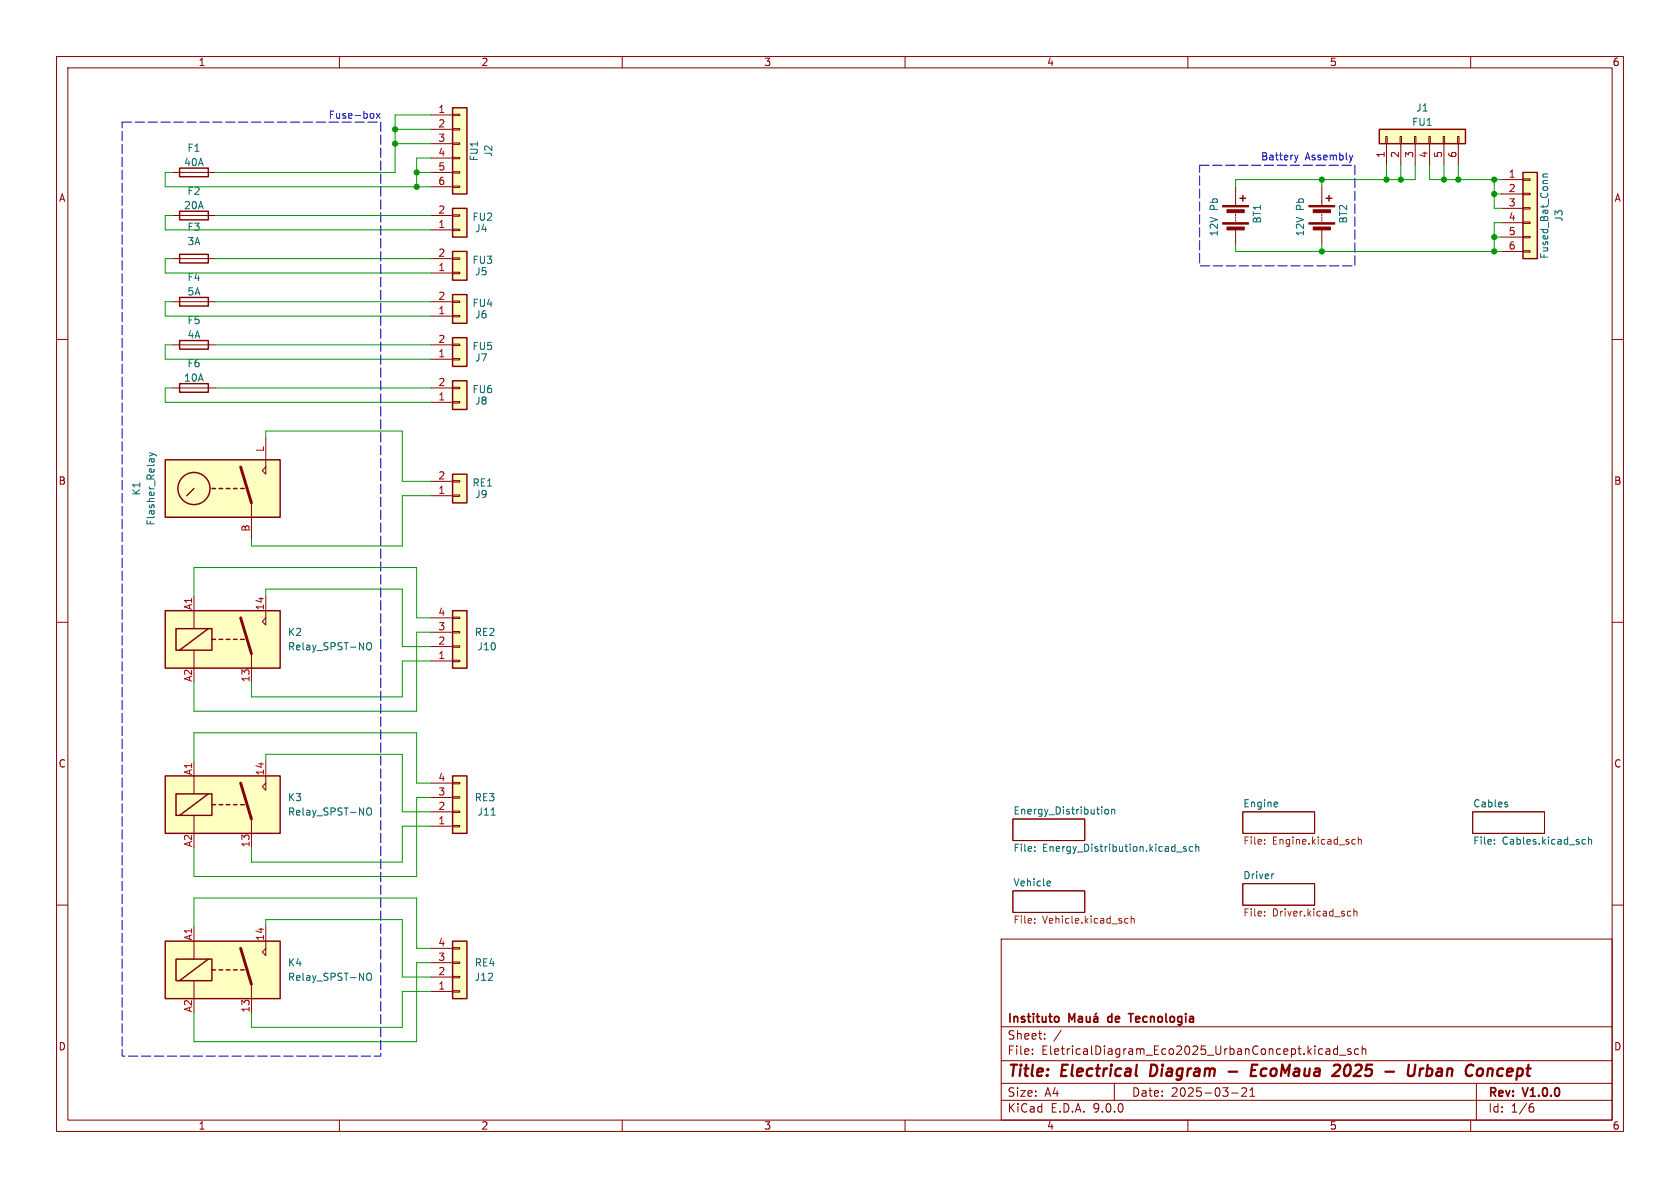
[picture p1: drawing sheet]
<svg xmlns="http://www.w3.org/2000/svg" width="297mm" height="210mm" viewBox="0 0 297 210" stroke-linecap="round" stroke-linejoin="round" font-family="sans-serif">
<g fill="none" stroke="#840000" stroke-width=".18">
<path d="M10 10h277v190h-277zM12 12h273v186h-273zM60 10v2M110 10v2M160 10v2M210 10v2M260 10v2M30.5 45.7h7.6M10 60h2M285 60h2M10 110h2M285 110h2"/>
<path d="M179.1 157.5h12.7v3.8h-12.7zM179.1 144.8h12.7v3.8h-12.7zM219.7 143.5h12.7v3.8h-12.7zM219.7 156.2h12.7v3.8h-12.7zM260.3 143.5h12.7v3.8h-12.7zM10 160h2M177 166h108v32h-108zM285 160h2M60 198v2M110 198v2M160 198v2M177 194.5h108"/>
<path d="M177 191.5h108M177 187.5h108M177 181.5h108M182.5 186.3v.1M182.5 185.5v.1M184.7 183.6v.1M184.7 182.8v.1M187.6 182.1l-1.3 2M197 191.5v3M210 198v2M217.7 193.2h1.2M219.5 192.4l.6-.1 .2 .1 .1 .3-.9 1.1h.9"/>
<path d="M221 193.8h.8M221 192.7l.4-.4v1.5M234.5 185.5h.5l.1 .9M235.1 185.8h-.5a.29 .29 0 0 0-.2 .3 .29 .29 0 0 0 .2 .3l.5-.1M236.5 185.5l-.5-.1-.3 .3v.4l.2 .2h.6M236.5 184.9v1.5M236.8 186.5h1.2M238.8 185.5l-.3-.1-.3 .2 .1 .2 .5 .2v.3h-.6M240.2 185.5l-.5-.1-.2 .3v.4l.1 .2h.6M240.8 185.5l.2-.1 .4 .1 .1 .9M240.8 184.9v1.5M260 198v2"/>
<path d="M261 191.5v6.5M270.6 195.7h.4l.2 .3-.1 .5-.5 .1M271 195.1l-.4 .1"/>
</g>
<g fill="none" stroke="#840000" stroke-width=".4">
<path d="M203.6 188.2l-.3 2h.5M217.2 189.4h1.5M221.2 189.2h.7M222.3 188.2h-.9l-.3 2h1M236.9 188.4v.4l-.1 .3M238.2 188.2a1.41 1.41 0 0 0-.4 1.9l.4 .1M244.9 189.4h1.5M249.1 188.2l-.2 1.6M250.2 188.2l-.2 1.6M251.1 188.9l-.2 1.3M251.7 188.9l-.4 .1-.3 .3M252.3 189l.2-.1 .6 .1"/>
<path d="M252.4 188.2l-.2 2M253.2 189.8a.66 .66 0 0 1-1 .3M263.1 189.1a.49 .49 0 0 1 .8 .1l-.1 1M263.1 188.9l-.2 1.3"/>
</g>
<path d="M186.7 179.7l.4 .1 .1 .2-.1 .5-.4 .2M190.7 179.8h.6v.9M192.1 179.7v.9l.4 .1 .2-.2M192.7 179.7v1M193.4 179.8h.6l.1 .9M193.8 179.1l-.2 .2M195.9 179.8v.7M199.5 179.2h.8M199.9 179.2v1.5M189 180.7v-1.5l.5 1.1 .5-1.1v1.5M191.3 180l-.5 .1a.29 .29 0 0 0-.2 .3 .29 .29 0 0 0 .2 .3l.5-.1M194.1 180l-.5 .1a.29 .29 0 0 0-.3 .3 .29 .29 0 0 0 .3 .3l.5-.1" fill="none" stroke="#840000" stroke-width=".3"/>
<g fill="none" stroke="#006464" stroke-width=".18">
<path d="M182.9 150.4v.1M182.9 149.7v.1M185.3 155.8h.3l.1 .3-.6 .1M185.6 156.5l-.3 .1M195.4 143.2l.2-.1 .3 .1 .1 .5-.1 .1-.3 .1-.2-.1zM196.5 143.2l.2-.1h.3l.1 .8M196.5 143.1v.8M208 150.6h1M209.7 149.7h-.3l-.2 .1 .1 .2 .4 .1v.3h-.5M210.9 149.7h-.4l-.2 .2 .1 .5h.5M211.4 149.8l.2-.1h.3v.8M211.4 149.2v1.3"/>
<path d="M225.2 154.5h-.2M225.7 141.8l.2 .3-.6 .1M225.8 142.6h-.1M264.2 149.1v.1M264.2 148.4v.2M266.4 142.2l.2 .2-.2 .2M266.4 141.8h.1M279.9 148.4h.4M280.3 149.2h-.4M280.8 148.5l.2-.1h.3l.1 .8M280.8 148v1.2"/>
</g>
<g fill="none" stroke="#725600" stroke-width=".18">
<path d="M223.6 149.1v.1M223.6 148.4v.2M239.2 148.4h.4M239.6 149.2h-.4M240.1 148.5l.2-.1h.3l.1 .8M240.1 148v1.2M182.9 163.1v.1M182.9 162.4v.1M198.9 163.1h.5M198.9 162.4h.5M200 162.5l.2-.1h.3v.8M200 161.9v1.3"/>
<path d="M223.6 161.1v.2M223.6 161.8v.1M238.4 161.1h.4M238.8 161.9h-.4M239.3 161.2l.2-.1h.3l.1 .8M239.3 160.7v1.2"/>
</g>
<path d="M31.7 45h5.1v1.5h-5.1z" fill="none" stroke="#840000" stroke-width=".25"/>
<path d="M80 19.1h2.5v15.2h-2.5z" fill="#ffffc2"/>
<path d="M80 19.1h2.5v15.2h-2.5zM219.2 35.1h1M219.7 34.5v1.1M234.4 35.1h1.1M234.9 34.5v1.1M31.7 67.8h5.1v1.5h-5.1z" fill="none" stroke="#840000" stroke-width=".25"/>
<g fill="none" stroke="#840000" stroke-width=".18">
<path d="M76.2 20.3h3.8M76.2 22.9h3.8M76.2 25.4h3.8M76.2 27.9h3.8M76.2 30.5h3.8M76.2 33h3.8M80 20.2h1.3v.2h-1.3zM80 22.7h1.3v.3h-1.3zM80 25.3h1.3v.2h-1.3zM80 27.8h1.3v.3h-1.3zM80 30.4h1.3v.2h-1.3zM80 32.9h1.3v.2h-1.3z"/>
<path d="M218.4 33v3.3M218.4 37.8v.3M218.4 38.4v.2M218.4 38.9v.2M233.7 33v3.3M233.7 37.8v.3M233.7 38.4v.2M233.7 38.9v.2M218.4 40.6v2.6M233.7 40.6v2.6M30.5 68.6h7.6"/>
</g>
<g fill="#840000" stroke="#840000" stroke-width=".18">
<path d="M216.2 36.3h4.5v.3h-4.5z"/>
<path d="M216.2 39.4h4.5v.2h-4.5z"/>
<path d="M216.9 37.1h3.1v.5h-3.1z"/>
<path d="M216.9 40.1h3.1v.5h-3.1z"/>
<path d="M231.4 36.3h4.6v.3h-4.6z"/>
<path d="M231.4 39.4h4.6v.2h-4.6z"/>
<path d="M232.2 37.1h3v.5h-3z"/>
<path d="M232.2 40.1h3v.5h-3z"/>
</g>
<path d="M243.8 22.9h15.3v2.5h-15.3z" fill="#ffffc2"/>
<path d="M243.8 22.9h15.3v2.5h-15.3zM31.7 52.6h5.1v1.5h-5.1zM31.7 60.2h5.1v1.5h-5.1z" fill="none" stroke="#840000" stroke-width=".25"/>
<g fill="none" stroke="#840000" stroke-width=".18">
<path d="M245 24.1h.2v1.3h-.2zM245.1 25.4v3.8M247.5 24.1h.3v1.3h-.3zM247.6 25.4v3.8M250.1 24.1h.2v1.3h-.2zM250.2 25.4v3.8M252.6 24.1h.3v1.3h-.3zM252.7 25.4v3.8M255.1 24.1h.3v1.3h-.3zM255.3 25.4v3.8M257.7 24.1h.2v1.3h-.2zM257.8 25.4v3.8"/>
<path d="M30.5 53.3h7.6M30.5 61h7.6"/>
</g>
<path d="M29.2 108h20.3v10.1h-20.3z" fill="#ffffc2"/>
<path d="M34.3 105.4v5.7M34.3 114.9v3.2M44.4 115.6v5.1M47 105.4v5.1l-.6-.6 .6-.7" fill="none" stroke="#840000" stroke-width=".18"/>
<path d="M29.2 108h20.3v10.1h-20.3zM31.1 111.1h6.4v3.8h-6.4zM36.8 111.1l-5.1 3.8M37.5 113h.6M38.7 113h.7M40 113h.6M41.3 113h.6M42.5 113h.7" fill="none" stroke="#840000" stroke-width=".25"/>
<path d="M42.5 109.2l1.9 6.4" fill="none" stroke="#840000" stroke-width=".51"/>
<path d="M64.9 113.8l.2-.2a.43 .43 0 0 1 .6 .4v.5a.42 .42 0 0 1-.5 .4 .42 .42 0 0 1-.4-.4z" fill="none" stroke="#006464" stroke-width=".18"/>
<path d="M29.2 81.3h20.3v10.1h-20.3z" fill="#ffffc2"/>
<path d="M30.5 38.1h7.6M47 77.5v6.3l-.6-.6 .6-.6M44.4 88.9v6.4" fill="none" stroke="#840000" stroke-width=".18"/>
<g fill="none" stroke="#840000" stroke-width=".25">
<path d="M31.7 37.3h5.1v1.6h-5.1zM29.2 81.3h20.3v10.1h-20.3zM34.3 86.4l-1.3 1.2M37.5 86.4h.6M38.7 86.4h.7M40 86.4h.6M41.3 86.4h.6M42.5 86.4h.7"/>
<circle cx="34.3" cy="86.4" r="2.84"/>
</g>
<path d="M42.5 82.6l1.9 6.3" fill="none" stroke="#840000" stroke-width=".51"/>
<path d="M26.4 80l.8 .3M27.2 80.3l-.8 .3M27.2 80.3l.5 .3" fill="none" stroke="#006464" stroke-width=".18"/>
<path d="M29.2 137.2h20.3v10.1h-20.3z" fill="#ffffc2"/>
<path d="M30.5 30.5h7.6M34.3 134.6v5.7M47 134.6v5.1l-.6-.6 .6-.7M34.3 144.1v3.2M44.4 144.8v5.1" fill="none" stroke="#840000" stroke-width=".18"/>
<path d="M31.7 29.7h5.1v1.5h-5.1zM29.2 137.2h20.3v10.1h-20.3zM31.1 140.3h6.4v3.8h-6.4zM36.8 140.3l-5.1 3.8M37.5 142.2h.6M38.7 142.2h.7M40 142.2h.6M41.3 142.2h.6M42.5 142.2h.7" fill="none" stroke="#840000" stroke-width=".25"/>
<path d="M42.5 138.4l1.9 6.4" fill="none" stroke="#840000" stroke-width=".51"/>
<path d="M64.9 143l.2-.2a.43 .43 0 0 1 .6 .4v.5a.42 .42 0 0 1-.5 .4 .42 .42 0 0 1-.4-.4z" fill="none" stroke="#006464" stroke-width=".18"/>
<path d="M29.2 166.4h20.3v10.1h-20.3z" fill="#ffffc2"/>
<path d="M34.3 163.8v5.7M34.3 173.4v3.1M44.4 174v5.1M47 163.8v5.1l-.6-.6 .6-.7" fill="none" stroke="#840000" stroke-width=".18"/>
<path d="M29.2 166.4h20.3v10.1h-20.3zM31.1 169.5h6.4v3.9h-6.4zM36.8 169.5l-5.1 3.9M37.5 171.5h.6M38.7 171.5h.7M40 171.5h.6M41.3 171.5h.6M42.5 171.5h.7" fill="none" stroke="#840000" stroke-width=".25"/>
<path d="M42.5 167.6l1.9 6.4" fill="none" stroke="#840000" stroke-width=".51"/>
<path d="M65 172.1l.1-.1a.43 .43 0 0 1 .6 .5v.4a.42 .42 0 0 1-.5 .4 .42 .42 0 0 1-.4-.4v-.4z" fill="none" stroke="#006464" stroke-width=".18"/>
<path d="M80 108h2.5v10.1h-2.5z" fill="#ffffc2"/>
<path d="M80 108h2.5v10.1h-2.5z" fill="none" stroke="#840000" stroke-width=".25"/>
<path d="M76.2 116.8h3.8M76.2 114.3h3.8M76.2 111.8h3.8M76.2 109.2h3.8M80 116.7h1.3v.3h-1.3zM80 114.2h1.3v.2h-1.3zM80 111.6h1.3v.3h-1.3zM80 109.1h1.3v.2h-1.3z" fill="none" stroke="#840000" stroke-width=".18"/>
<path d="M80 52.1h2.5v5.1h-2.5z" fill="#ffffc2"/>
<path d="M80 52.1h2.5v5.1h-2.5z" fill="none" stroke="#840000" stroke-width=".25"/>
<path d="M76.2 55.9h3.8M76.2 53.3h3.8M80 55.8h1.3v.2h-1.3zM80 53.2h1.3v.3h-1.3z" fill="none" stroke="#840000" stroke-width=".18"/>
<path d="M80 59.7h2.5v5.1h-2.5z" fill="#ffffc2"/>
<path d="M80 59.7h2.5v5.1h-2.5z" fill="none" stroke="#840000" stroke-width=".25"/>
<path d="M76.2 63.5h3.8M76.2 61h3.8M80 63.4h1.3v.2h-1.3zM80 60.8h1.3v.3h-1.3z" fill="none" stroke="#840000" stroke-width=".18"/>
<path d="M80 67.3h2.5v5.1h-2.5z" fill="#ffffc2"/>
<path d="M80 67.3h2.5v5.1h-2.5z" fill="none" stroke="#840000" stroke-width=".25"/>
<path d="M76.2 71.1h3.8M76.2 68.6h3.8M80 71h1.3v.2h-1.3zM80 68.5h1.3v.2h-1.3z" fill="none" stroke="#840000" stroke-width=".18"/>
<path d="M80 83.8h2.5v5.1h-2.5z" fill="#ffffc2"/>
<path d="M80 83.8h2.5v5.1h-2.5z" fill="none" stroke="#840000" stroke-width=".25"/>
<path d="M76.2 87.6h3.8M76.2 85.1h3.8M80 87.5h1.3v.3h-1.3zM80 85h1.3v.2h-1.3z" fill="none" stroke="#840000" stroke-width=".18"/>
<path d="M269.2 30.5h2.6v15.2h-2.6z" fill="#ffffc2"/>
<path d="M269.2 30.5h2.6v15.2h-2.6z" fill="none" stroke="#840000" stroke-width=".25"/>
<path d="M265.4 31.8h3.8M265.4 34.3h3.8M265.4 36.8h3.8M265.4 39.4h3.8M269.2 31.6h1.3v.3h-1.3zM269.2 34.2h1.3v.2h-1.3zM269.2 36.7h1.3v.3h-1.3zM269.2 39.2h1.3v.3h-1.3zM265.4 41.9h3.8M265.4 44.5h3.8M269.2 41.8h1.3v.2h-1.3zM269.2 44.3h1.3v.3h-1.3z" fill="none" stroke="#840000" stroke-width=".18"/>
<path d="M272.8 31.3h.8M273.6 30.8h-.8v.3l.1 .2" fill="none" stroke="#006464" stroke-width=".18"/>
<path d="M80 137.2h2.5v10.1h-2.5z" fill="#ffffc2"/>
<path d="M80 137.2h2.5v10.1h-2.5z" fill="none" stroke="#840000" stroke-width=".25"/>
<path d="M76.2 138.4h3.8M80 138.3h1.3v.3h-1.3zM76.2 146.1h3.8M76.2 143.5h3.8M76.2 141h3.8M80 145.9h1.3v.3h-1.3zM80 143.4h1.3v.2h-1.3zM80 140.8h1.3v.3h-1.3z" fill="none" stroke="#840000" stroke-width=".18"/>
<path d="M86.8 144.1h.8" fill="none" stroke="#006464" stroke-width=".18"/>
<path d="M80 166.4h2.5v10.1h-2.5z" fill="#ffffc2"/>
<path d="M80 166.4h2.5v10.1h-2.5z" fill="none" stroke="#840000" stroke-width=".25"/>
<path d="M76.2 175.3h3.8M76.2 172.7h3.8M76.2 170.2h3.8M76.2 167.6h3.8M80 175.1h1.3v.3h-1.3zM80 172.6h1.3v.2h-1.3zM80 170.1h1.3v.2h-1.3zM80 167.5h1.3v.3h-1.3z" fill="none" stroke="#840000" stroke-width=".18"/>
<path d="M80 36.8h2.5v5.1h-2.5z" fill="#ffffc2"/>
<path d="M80 36.8h2.5v5.1h-2.5z" fill="none" stroke="#840000" stroke-width=".25"/>
<path d="M76.2 38.1h3.8M80 38h1.3v.2h-1.3zM76.2 40.6h3.8M80 40.5h1.3v.3h-1.3z" fill="none" stroke="#840000" stroke-width=".18"/>
<path d="M80 44.5h2.5v5h-2.5z" fill="#ffffc2"/>
<path d="M80 44.5h2.5v5h-2.5z" fill="none" stroke="#840000" stroke-width=".25"/>
<path d="M76.2 48.3h3.8M76.2 45.7h3.8M80 48.1h1.3v.3h-1.3zM80 45.6h1.3v.2h-1.3z" fill="none" stroke="#840000" stroke-width=".18"/>
<g fill="none" stroke="#009600" stroke-width=".18">
<path d="M30.5 38.1h-1.3v2.5h47M30.5 30.5h-1.3v2.5h47M38.1 38.1h38.1M69.8 22.9h6.4M69.8 25.4h6.4M73.7 30.5h2.5M76.2 27.9h-2.5v5.1M76.2 20.3h-6.4v10.2h-31.7M233.7 31.8v1.2M245.1 29.2v2.6M247.6 29.2v2.6M250.2 29.2v2.6h-31.8v1.2"/>
<path d="M252.7 29.2v2.6h12.7M255.3 29.2v2.6M257.8 29.2v2.6M264.2 31.8v5h1.2M264.2 34.3h1.2M265.4 39.4h-1.2v5.1M30.5 45.7h-1.3v2.6h47M30.5 53.3h-1.3v2.6h47M38.1 53.3h38.1M38.1 45.7h38.1M218.4 43.2v1.3h47M233.7 43.2v1.3"/>
<path d="M264.2 41.9h1.2M30.5 68.6h-1.3v2.5h47M30.5 61h-1.3v2.5h47M38.1 68.6h38.1M38.1 61h38.1M47 77.5v-1.3h24.1v8.9h5.1M76.2 87.6h-5.1v8.9h-26.7v-1.2M34.3 105.4v-5.1h39.4v8.9h2.5M47 105.4v-1.3h24.1v10.2h5.1M76.2 111.8h-2.5v13.9h-39.4v-5M76.2 116.8h-5.1v6.4h-26.7v-2.5M34.3 134.6v-5.1h39.4v8.9h2.5"/>
<path d="M47 134.6v-1.2h24.1v10.1h5.1M76.2 141h-2.5v13.9h-39.4v-5M76.2 146.1h-5.1v6.3h-26.7v-2.5M34.3 163.8v-5h39.4v8.8h2.5M47 163.8v-1.2h24.1v10.1h5.1M76.2 170.2h-2.5v14h-39.4v-5.1M76.2 175.3h-5.1v6.3h-26.7v-2.5"/>
</g>
<path d="M66 20.1l.1 .2-.1 .5M66.5 20.1l.7 .8M67.2 20.1l-.7 .8M228.9 27.4l.3 .9M229.2 28.3l-.2 .3M229.5 27.4l-.3 .9M239.2 27.4l-.3 .9" fill="none" stroke="#0000c2" stroke-width=".18"/>
<path d="M21.6 21.6h45.7v165.1h-45.7zM212.1 29.2h27.4v17.8h-27.4z" fill="none" stroke="#0000c2" stroke-width=".18" stroke-dasharray="1.7 .6"/>
<g fill="#009600" stroke="#009600" stroke-width=".18">
<circle cx="233.7" cy="31.8" r=".46"/>
<circle cx="233.7" cy="44.5" r=".46"/>
<circle cx="247.6" cy="31.8" r=".46"/>
<circle cx="255.3" cy="31.8" r=".46"/>
<circle cx="257.8" cy="31.8" r=".46"/>
<circle cx="245.1" cy="31.8" r=".46"/>
<circle cx="264.2" cy="44.5" r=".46"/>
<circle cx="264.2" cy="41.9" r=".46"/>
<circle cx="264.2" cy="31.8" r=".46"/>
<circle cx="264.2" cy="34.3" r=".46"/>
<circle cx="69.8" cy="22.9" r=".46"/>
<circle cx="69.8" cy="25.4" r=".46"/>
<circle cx="73.7" cy="33" r=".46"/>
<circle cx="73.7" cy="30.5" r=".46"/>
</g>
<g font-size="2.8" fill="#840000">
<text x="178" y="190.9">Title:</text>
<text x="187.7" y="190.9">Electrical</text>
<text x="204.2" y="190.9">Diagram</text>
<text x="223.6" y="190.9">EcoMaua</text>
<text x="239" y="190.9">2025</text>
<text x="248.9" y="190.9">-</text>
<text x="253.7" y="190.9">Urban</text>
<text x="264.8" y="190.9">Concept</text>
</g>
<g font-size="2.1" fill="#840000">
<text x="178" y="184">Sheet:</text>
<text x="178" y="181.2">Instituto</text>
<text x="196.6" y="181.2">de</text>
<text x="200.9" y="181.2">Tecnologia</text>
<text x="178" y="186.7">File:</text>
<text x="184.1" y="186.7">EletricalDiagram_Eco2025_UrbanConcept.kicad_sch</text>
<text x="178" y="196.9">KiCad</text>
<text x="178" y="194.1">Size:</text>
<text x="184.7" y="194.1">A4</text>
<text x="185.7" y="196.9">E.D.A.</text>
<text x="193.3" y="196.9">9.0.0</text>
<text x="200" y="194.1">Date:</text>
<text x="207" y="194.1">2025-03-21</text>
<text x="263" y="194.3">Rev:</text>
<text x="263" y="196.9">Id:</text>
<text x="267.1" y="196.9">1/6</text>
<text x="269.4" y="194.3">V1.0.0</text>
</g>
<g font-size="1.8" fill="#840000">
<text x="35" y="11.9">1</text>
<text x="85" y="11.9">2</text>
<text x="135" y="11.9">3</text>
<text x="185" y="11.9">4</text>
<text x="235" y="11.9">5</text>
<text x="285" y="11.9">6</text>
<text x="10.3" y="35.9">A</text>
<text x="285.3" y="35.9">A</text>
<text x="10.3" y="85.9">B</text>
<text x="285.3" y="85.9">B</text>
<text x="10.3" y="135.9">C</text>
<text x="285.3" y="135.9">C</text>
<text x="10.3" y="185.9">D</text>
<text x="285.3" y="185.9">D</text>
<text x="35" y="199.9">1</text>
<text x="85" y="199.9">2</text>
<text x="135" y="199.9">3</text>
<text x="185" y="199.9">4</text>
<text x="235" y="199.9">5</text>
<text x="285" y="199.9">6</text>
</g>
<g font-size="1.8" fill="#0000c2">
<text x="58" y="21.2">Fuse-box</text>
<text x="222.8" y="28.6">Battery</text>
<text x="230.7" y="28.6">Assembly</text>
</g>
<g font-size="1.8" fill="#a90000">
<text x="77.4" y="20.1">1</text>
<text x="77.4" y="22.6">2</text>
<text x="77.4" y="25.1">3</text>
<text x="77.4" y="27.7">4</text>
<text x="244.9" y="28" transform="rotate(-90 244.9 28)">1</text>
<text x="247.4" y="28" transform="rotate(-90 247.4 28)">2</text>
<text x="249.9" y="28" transform="rotate(-90 249.9 28)">3</text>
<text x="252.5" y="28" transform="rotate(-90 252.5 28)">4</text>
<text x="255" y="28" transform="rotate(-90 255 28)">5</text>
<text x="257.6" y="28" transform="rotate(-90 257.6 28)">6</text>
<text x="77.4" y="30.2">5</text>
<text x="77.4" y="32.8">6</text>
<text x="266.6" y="31.5">1</text>
<text x="266.6" y="34">2</text>
<text x="77.4" y="40.4">1</text>
<text x="77.4" y="37.8">2</text>
<text x="266.6" y="36.6">3</text>
<text x="266.6" y="39.1">4</text>
<text x="266.6" y="41.7">5</text>
<text x="77.4" y="45.5">2</text>
<text x="266.6" y="44.2">6</text>
<text x="77.4" y="53.1">2</text>
<text x="77.4" y="48">1</text>
<text x="77.4" y="55.6">1</text>
<text x="77.4" y="63.2">1</text>
<text x="77.4" y="60.7">2</text>
<text x="77.4" y="70.9">1</text>
<text x="77.4" y="68.3">2</text>
<text x="46.7" y="80" transform="rotate(-90 46.7 80)">L</text>
<text x="77.4" y="87.4">1</text>
<text x="77.4" y="84.8">2</text>
<text x="44.2" y="94.1" transform="rotate(-90 44.2 94.1)">B</text>
<text x="34" y="107.9" transform="rotate(-90 34 107.9)">A1</text>
<text x="46.7" y="108" transform="rotate(-90 46.7 108)">14</text>
<text x="77.4" y="111.5">3</text>
<text x="77.4" y="109">4</text>
<text x="77.4" y="116.6">1</text>
<text x="77.4" y="114">2</text>
<text x="34" y="120.6" transform="rotate(-90 34 120.6)">A2</text>
<text x="44.2" y="120.7" transform="rotate(-90 44.2 120.7)">13</text>
<text x="34" y="137.1" transform="rotate(-90 34 137.1)">A1</text>
<text x="46.7" y="137.2" transform="rotate(-90 46.7 137.2)">14</text>
<text x="77.4" y="143.3">2</text>
<text x="77.4" y="140.7">3</text>
<text x="77.4" y="138.2">4</text>
<text x="34" y="149.8" transform="rotate(-90 34 149.8)">A2</text>
<text x="44.2" y="149.9" transform="rotate(-90 44.2 149.9)">13</text>
<text x="77.4" y="145.8">1</text>
<text x="34" y="166.4" transform="rotate(-90 34 166.4)">A1</text>
<text x="46.7" y="166.4" transform="rotate(-90 46.7 166.4)">14</text>
<text x="77.4" y="167.4">4</text>
<text x="77.4" y="172.5">2</text>
<text x="77.4" y="169.9">3</text>
<text x="34" y="179.1" transform="rotate(-90 34 179.1)">A2</text>
<text x="44.2" y="179.1" transform="rotate(-90 44.2 179.1)">13</text>
<text x="77.4" y="175">1</text>
</g>
<g font-size="1.8" fill="#006464">
<text x="249.5" y="22.5">FU1</text>
<text x="250.3" y="19.9">J1</text>
<text x="32.4" y="29.6">40A</text>
<text x="33" y="27">F1</text>
<text x="84.7" y="28.6" transform="rotate(-90 84.7 28.6)">FU1</text>
<text x="87.2" y="27.9" transform="rotate(-90 87.2 27.9)">J2</text>
<text x="33" y="34.6">F2</text>
<text x="32.4" y="37.2">20A</text>
<text x="33" y="41">F3</text>
<text x="83.4" y="39.2">FU2</text>
<text x="83.9" y="41.2">J4</text>
<text x="215.5" y="41.9" transform="rotate(-90 215.5 41.9)">12V</text>
<text x="215.5" y="37.2" transform="rotate(-90 215.5 37.2)">Pb</text>
<text x="223.1" y="39.6" transform="rotate(-90 223.1 39.6)">BT1</text>
<text x="230.7" y="41.9" transform="rotate(-90 230.7 41.9)">12V</text>
<text x="230.7" y="37.2" transform="rotate(-90 230.7 37.2)">Pb</text>
<text x="238.4" y="39.6" transform="rotate(-90 238.4 39.6)">BT2</text>
<text x="276.5" y="39.3" transform="rotate(-90 276.5 39.3)">J3</text>
<text x="33" y="43.5">3A</text>
<text x="83.4" y="46.8">FU3</text>
<text x="273.9" y="45.9" transform="rotate(-90 273.9 45.9)">Fused_Bat_Conn</text>
<text x="33" y="49.9">F4</text>
<text x="33" y="52.4">5A</text>
<text x="83.9" y="48.9">J5</text>
<text x="33" y="57.5">F5</text>
<text x="83.4" y="54.5">FU4</text>
<text x="83.9" y="56.5">J6</text>
<text x="33" y="65.1">F6</text>
<text x="33" y="60">4A</text>
<text x="83.4" y="62.1">FU5</text>
<text x="83.9" y="64.1">J7</text>
<text x="32.4" y="67.7">10A</text>
<text x="83.4" y="69.7">FU6</text>
<text x="83.9" y="71.7">J8</text>
<text x="25" y="87.7" transform="rotate(-90 25 87.7)">K1</text>
<text x="83.4" y="86.2">RE1</text>
<text x="83.9" y="88.2">J9</text>
<text x="27.5" y="93" transform="rotate(-90 27.5 93)">Flasher_Relay</text>
<text x="50.8" y="112.6">K2</text>
<text x="83.8" y="112.6">RE2</text>
<text x="50.8" y="115.2">Relay_SPST-NO</text>
<text x="84.3" y="115.2">J10</text>
<text x="50.8" y="141.8">K3</text>
<text x="83.8" y="141.8">RE3</text>
<text x="219.7" y="142.8">Engine</text>
<text x="260.3" y="142.8">Cables</text>
<text x="50.8" y="144.4">Relay_SPST-NO</text>
<text x="84.3" y="144.4">J11</text>
<text x="179.1" y="144.1">Energy_Distribution</text>
<text x="260.3" y="149.6">File:</text>
<text x="265.6" y="149.6">Cables.kicad_sch</text>
<text x="179.1" y="150.9">File:</text>
<text x="184.3" y="150.9">Energy_Distribution.kicad_sch</text>
<text x="219.7" y="155.5">Driver</text>
<text x="179.1" y="156.8">Vehicle</text>
<text x="50.8" y="171">K4</text>
<text x="50.8" y="173.6">Relay_SPST-NO</text>
<text x="83.8" y="171">RE4</text>
<text x="83.8" y="173.6">J12</text>
</g>
<g font-size="1.8" fill="#725600">
<text x="219.7" y="149.6">File:</text>
<text x="224.9" y="149.6">Engine.kicad_sch</text>
<text x="179.1" y="163.6">File:</text>
<text x="184.3" y="163.6">Vehicle.kicad_sch</text>
<text x="219.7" y="162.3">File:</text>
<text x="224.9" y="162.3">Driver.kicad_sch</text>
</g>
</svg>
